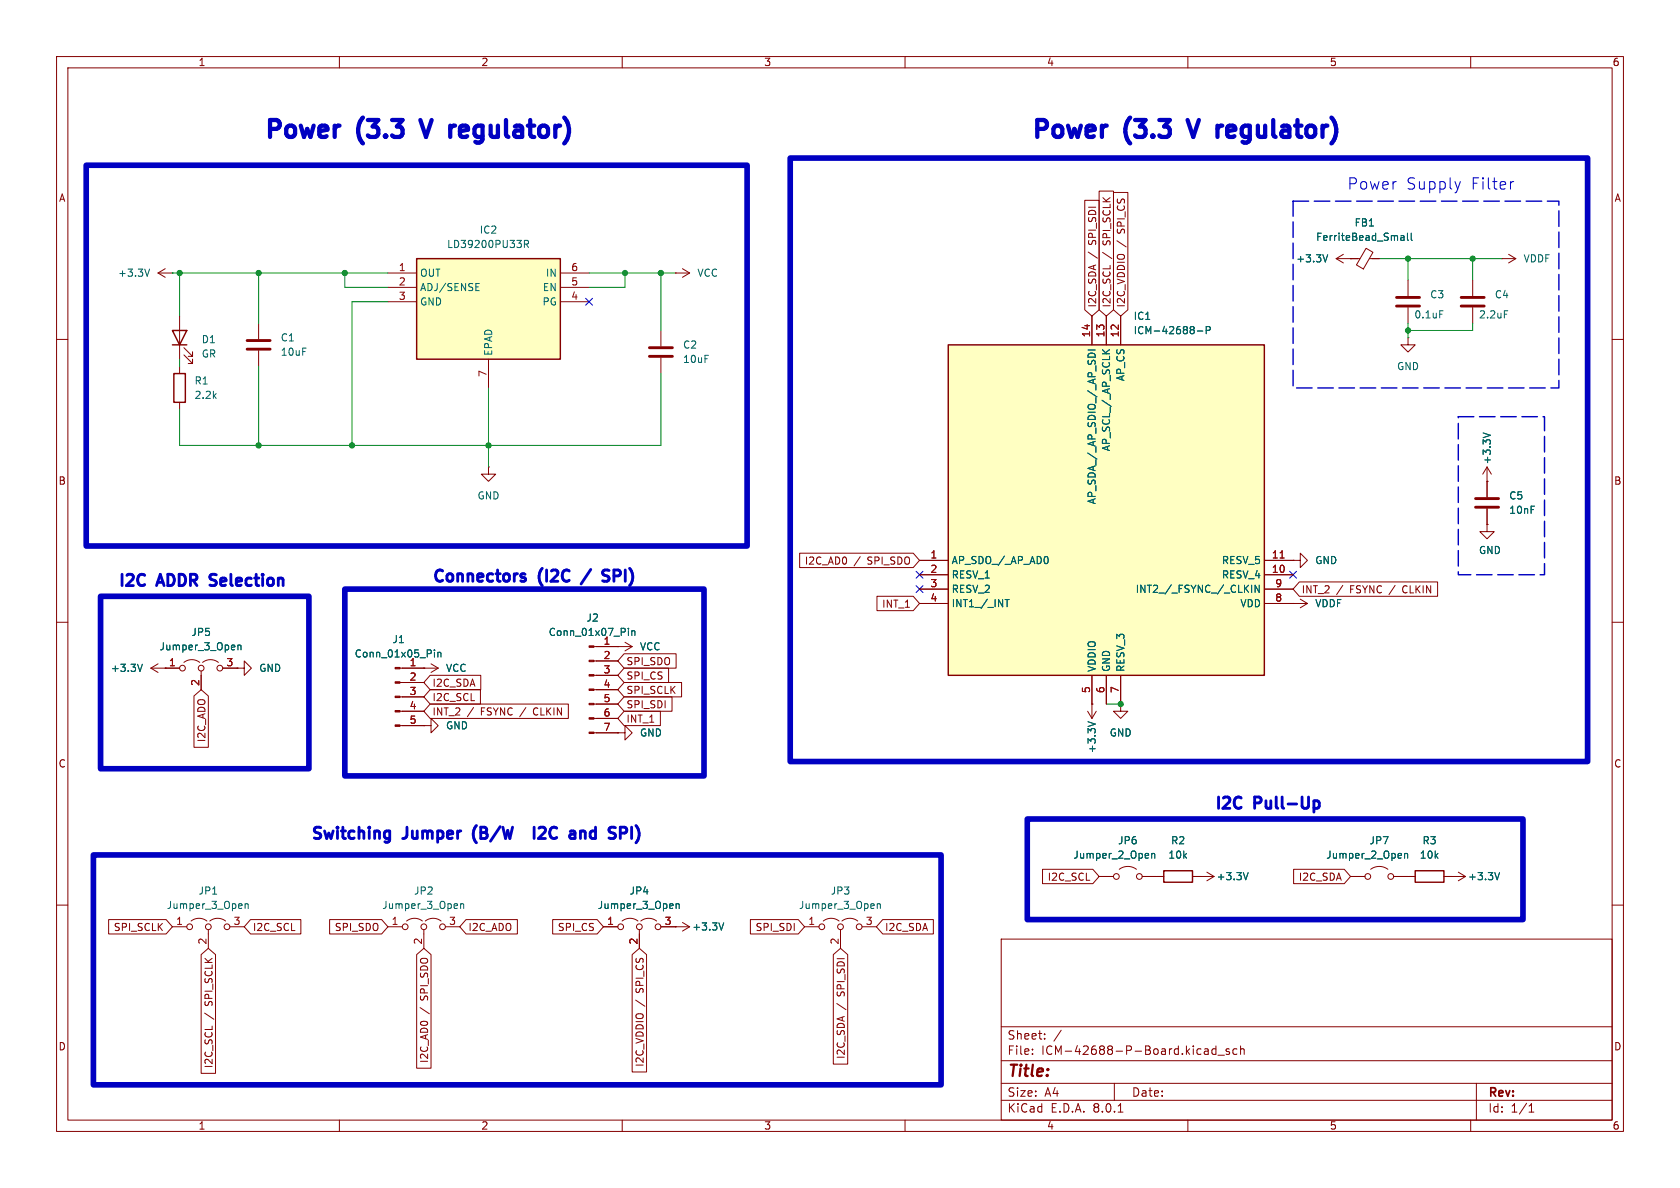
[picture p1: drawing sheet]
<svg xmlns="http://www.w3.org/2000/svg" width="297mm" height="210mm" viewBox="0 0 297 210" stroke-linecap="round" stroke-linejoin="round" font-family="sans-serif">
<g fill="none" stroke="#840000" stroke-width=".18">
<path d="M10 10h277v190h-277zM12 12h273v186h-273zM60 10v2M110 10v2M160 10v2M210 10v2M260 10v2M10 60h2M116.8 58.4v2.8M236.2 45.7l1.3 .8M236.2 45.7h4.2M237.5 45l-1.3 .7"/>
<path d="M238.8 45.7h.1M241.5 43.9l1.2 .7-1.7 2.9-1.2-.7zM242.1 45.7h1.7M248.9 59.7v1.3h1.3l-1.3 1.2-1.3-1.2h1.3M248.9 59.7h.1M248.9 49.5v2.8M248.9 54.4v2.8M260.3 49.5v2.8M260.3 54.4v2.8M265.4 45.7h.1M265.4 45.7h2.6M266.7 45l1.3 .7"/>
<path d="M268 45.7l-1.3 .8M285 60h2M116.8 63.2v2.8M10 110h2M70.7 118.1h4.2M105 119.4h4.2M105 116.8h4.2M105 114.3h4.2M285 110h2M70.7 128.3h4.2M70.7 125.7h4.2M70.7 123.2h4.2"/>
<path d="M70.7 120.7h4.2M74.9 128.3h1.3v-1.3l1.3 1.3-1.3 1.2v-1.2M74.9 128.3h.1M105 129.5h4.2M105 127h4.2M105 124.5h4.2M105 121.9h4.2M109.2 129.5h1.3v-1.2l1.3 1.2-1.3 1.3v-1.3M109.2 129.5h.1M10 160h2M285 160h2M68.6 163.8h2.5"/>
<path d="M71.9 162.8a2.26 2.26 0 0 1 2.8 0M74.9 164.3v3.3M75.2 162.8a2.26 2.26 0 0 1 2.8 0M78.7 163.8h2.6M119.4 163.8h.1M119.4 163.8h2.5M120.6 163.1l1.3 .7M121.9 163.8l-1.3 .8M142.2 163.8h2.6M145.5 162.8a2.26 2.26 0 0 1 2.8 0M148.6 164.3v3.3M148.8 162.8a2.26 2.26 0 0 1 2.8 0"/>
<path d="M152.4 163.8h2.5M177 166h108v32h-108zM60 198v2M110 198v2M160 198v2M177 194.5h108M177 191.5h108M177 187.5h108M177 181.5h108M182.5 186.3v.1M182.5 185.5v.1M184.7 183.6v.1"/>
<path d="M184.7 182.8v.1M187.6 182.1l-1.3 2M197 191.5v3M197.7 196.6h.8M210 198v2M213.1 185.4l.4 .1 .1 .9M213.6 186.3l-.5 .1M213.6 185.8h-.5M215 185.5l-.5-.1-.3 .3v.4l.2 .2h.6M215 184.9v1.5M215.3 186.5h1.2M217.3 185.5l-.3-.1-.3 .2 .1 .2 .5 .2v.3h-.6"/>
<path d="M218.7 185.5l-.5-.1-.2 .3v.4l.1 .2h.6M219.3 185.5l.2-.1 .4 .1 .1 .9M219.3 184.9v1.5M260 198v2M261 191.5v6.5M270.3 196.6h.9M270.3 195.5l.4-.4v1.5"/>
<circle cx="71.6" cy="163.8" r=".51"/>
<circle cx="74.9" cy="163.8" r=".51"/>
<circle cx="78.2" cy="163.8" r=".51"/>
<circle cx="145.3" cy="163.8" r=".51"/>
<circle cx="148.6" cy="163.8" r=".51"/>
<circle cx="151.9" cy="163.8" r=".51"/>
</g>
<g fill="none" stroke="#006464" stroke-width=".18">
<path d="M234.7 45l-.4 1.3M247.7 41.7h.5v.8M247.7 42.4h.5M248.2 41.9l-.5 .2M248.8 41.2v1.1l.2 .2M249.5 41.2v1.1l.2 .2M254.5 54.9h.6M266 54.9h.6M76.8 114.9v.1M76.8 115.3v.8M77.4 115.3v.8M77.4 115.4l.2-.1 .3 .1 .1 .7"/>
<path d="M111.1 111.1v.1M111.1 111.5v.8M111.7 111.5v.8M111.7 111.6l.2-.1 .3 .1v.7M81.4 159.8v.8M81.4 159.9l.2-.1h.3l.1 .8M155.1 159.9l.2-.1h.3v.8M155.1 159.8v.8M127.9 163.1l-.4 1.3"/>
</g>
<path d="M246.9 54.1h4.1M246.9 52.6h4.1M258.3 54.1h4.1M258.3 52.6h4.1M114.8 63h4.1M114.8 61.5h4.1" fill="none" stroke="#840000" stroke-width=".51"/>
<g fill="#840000" stroke="#840000" stroke-width=".18">
<path d="M104.1 129.4h.9v.3h-.9z"/>
<path d="M104.1 126.9h.9v.2h-.9z"/>
<path d="M104.1 124.3h.9v.3h-.9z"/>
<path d="M104.1 121.8h.9v.2h-.9z"/>
<path d="M104.1 119.3h.9v.2h-.9z"/>
<path d="M104.1 116.7h.9v.3h-.9z"/>
<path d="M104.1 114.2h.9v.2h-.9z"/>
<path d="M69.8 128.1h.9v.3h-.9z"/>
<path d="M69.8 125.6h.9v.3h-.9z"/>
<path d="M69.8 123.1h.9v.2h-.9z"/>
<path d="M69.8 120.5h.9v.3h-.9z"/>
<path d="M69.8 118h.9v.2h-.9z"/>
</g>
<path d="M73.7 45.7h25.4v17.8h-25.4z" fill="#ffffc2"/>
<path d="M73.7 45.7h25.4v17.8h-25.4z" fill="none" stroke="#840000" stroke-width=".25"/>
<g fill="none" stroke="#840000" stroke-width=".18">
<path d="M68.6 48.3h5.1M68.6 50.8h5.1M68.6 53.3h5.1M99.1 48.3h5M99.1 50.8h5M99.1 53.3h5M86.4 63.5v5.1M228.6 99.1h1.3v-1.3l1.2 1.3-1.2 1.2v-1.2M228.6 99.1h.1M26.7 118.1h5M26.7 118.1l1.2 .8M27.9 117.3l-1.2 .8"/>
<path d="M29.2 118.1h.1M32.5 117.1a2.26 2.26 0 0 1 2.8 0M35.6 118.6v3.3M35.8 117.1a2.26 2.26 0 0 1 2.8 0M39.4 118.1h2.5M41.9 118.1h1.3v-1.3l1.2 1.3-1.2 1.3v-1.3M41.9 118.1h.1M192.3 125.7l.7 1.3M193 124.5h.1M193 124.5v2.5M193.8 125.7l-.8 1.3"/>
<circle cx="32.3" cy="118.1" r=".51"/>
<circle cx="35.6" cy="118.1" r=".51"/>
<circle cx="38.9" cy="118.1" r=".51"/>
</g>
<path d="M84.1 50.7h.4M84.1 51.4h.6M84.1 50.1h.6M92.7 43.2l.6-.1 .1-.2v-.3l-.7-.1v1.3M93 43.2l.4 .6M25.2 117.4l-.5 1.3M42.1 114v.9M42.1 114.2l.1-.2 .3 .1 .1 .8M192.3 127.6l1.3 .4" fill="none" stroke="#006464" stroke-width=".18"/>
<path d="M167.6 61h55.9v58.4h-55.9z" fill="#ffffc2"/>
<path d="M30.5 58.4h2.5l-1.3 2.6zM30.5 61h2.5M30.7 66h2.1v5.1h-2.1zM167.6 61h55.9v58.4h-55.9zM205.7 153.9h5.1v2.1h-5.1zM250.2 153.9h5.1v2.1h-5.1z" fill="none" stroke="#840000" stroke-width=".25"/>
<g fill="none" stroke="#840000" stroke-width=".18">
<path d="M191.8 35.4h2.5v19.4l-1.3 1.1-1.2-1.1zM194.3 33.8h2.6v21l-1.3 1.1-1.3-1.1zM196.8 34h2.6v20.8l-1.3 1.1-1.3-1.1zM27.9 48.3h2.6M27.9 48.3l1.3 .7M29.2 47.5l-1.3 .8M30.5 48.3h.1M31.7 55.9v7.6M45.7 57.2v2.7M119.4 48.3h.1M119.4 48.3h2.5M120.6 47.5l1.3 .8"/>
<path d="M121.9 48.3l-1.3 .7M193 55.9v5.1M195.6 55.9v5.1M198.1 55.9v5.1M238.8 45.7h.1M238.8 45.7h1.2M242.6 45.7h1.2M31.7 64.8v1.2M31.7 71.1v1.3M32.5 62.7l1.5 1.6v-.8v.8h-.7M32.5 61.5l1.5 1.5v-.8v.8h-.7M45.7 62v2.8"/>
<path d="M86.4 82.6v1.2h1.2l-1.2 1.3-1.3-1.3h1.3M86.4 82.6h.1M141.4 97.8h20l1.2 1.3-1.2 1.2h-20zM162.6 99.1h5M223.5 99.1h5.1M228.6 99.1h.1M262.9 85.1h.1M262.9 92.7v1.3h1.3l-1.3 1.3-1.3-1.3h1.3M262.9 92.7h.1M262.9 82.6l-.8 1.2M262.9 82.6v5.3M262.9 89.9v2.8"/>
<path d="M262.9 82.6l.8 1.2M29.2 118.1h.1M29.2 118.1h2.5M35.6 119.4v2.5M39.4 118.1h2.5M41.9 118.1h.1M71.1 118.1h6.4M74.9 118.1h.1M76 119.4h9v2.5h-9l-1.1-1.2zM76.2 117.3l1.3 .8M77.5 118.1l-1.3 .8M105.4 114.3h6.4"/>
<path d="M105.4 116.8h3.8M105.4 119.4h3.8M109.2 114.3h.1M110.3 115.6h9.2v2.5h-9.2l-1.1-1.3zM110.3 118.1h7.9v2.6h-7.9l-1.1-1.3zM110.5 113.5l1.3 .8M111.8 114.3l-1.3 .8M155 105.4h6.4l1.2 1.3-1.2 1.3h-6.4zM162.6 101.6h5M162.6 104.1h5M162.6 106.7h5M193 119.4v5.1"/>
<path d="M195.6 119.4v5.1M198.1 119.4v5.1M223.5 101.6h5.1M223.5 104.1h5.1M223.5 106.7h7.6M228.6 106.7h.1M229.7 102.9h24.4v2.5h-24.4l-1.1-1.3zM229.9 105.9l1.2 .8M231.1 106.7l-1.2 .7M34.3 123l1.3-1.1 1.2 1.1v9.1h-2.5zM71.1 120.7h3.8M71.1 123.2h3.8"/>
<path d="M71.1 125.7h3.8M71.1 128.3h3.8M74.9 128.3h.1M76 124.5h24.5v2.5h-24.5l-1.1-1.3zM76 121.9h8.9v2.6h-8.9l-1.1-1.3zM105.4 121.9h3.8M105.4 124.5h3.8M105.4 127h3.8M105.4 129.5h3.8M109.2 129.5h.1M110.3 125.7h6.4v2.6h-6.4l-1.1-1.3zM110.3 123.2h8.5v2.5h-8.5l-1.1-1.2z"/>
<path d="M110.3 120.6h10.2v2.6h-10.2l-1.1-1.3zM193 124.5h.1M198.1 124.5v1.2h1.3l-1.3 1.3-1.3-1.3h1.3M198.1 124.5h.1M184.3 153.7h8.9l1.1 1.2-1.1 1.3h-8.9zM194.3 154.9h2.5M197.9 153.7a2.54 2.54 0 0 1 3 0M201.9 154.9h3.8M210.8 154.9h3.8M212.1 154.9h.1M213.4 154.2l1.2 .7M214.6 154.9l-1.2 .8"/>
<path d="M228.7 153.7h8.9l1.2 1.2-1.2 1.3h-8.9zM238.8 154.9h2.5M242.3 153.7a2.54 2.54 0 0 1 3.1 0M246.4 154.9h3.8M255.3 154.9h3.8M256.5 154.9h.1M257.8 154.2l1.3 .7M259.1 154.9l-1.3 .8M19.2 162.6h10.2l1.1 1.2-1.1 1.3h-10.2zM30.5 163.8h2.5M33.8 162.8a2.26 2.26 0 0 1 2.8 0M35.6 168.8l1.2-1.2 1.3 1.2v20.9h-2.5z"/>
<path d="M36.8 164.3v3.3M37.1 162.8a2.26 2.26 0 0 1 2.8 0M40.6 163.8h2.6M44.3 162.6h8.9v2.5h-8.9l-1.1-1.3zM58.3 162.6h9.2l1.1 1.2-1.1 1.3h-9.2zM73.7 168.8l1.2-1.2 1.3 1.2v20h-2.5zM82.4 162.6h9.1v2.5h-9.1l-1.1-1.3zM97.7 162.6h7.9l1.1 1.2-1.1 1.3h-7.9zM106.7 163.8h2.5M110 162.8a2.26 2.26 0 0 1 2.8 0M111.8 168.8l1.2-1.2 1.3 1.2v20.7h-2.5zM113 164.3v3.3"/>
<path d="M113.3 162.8a2.26 2.26 0 0 1 2.8 0M116.8 163.8h2.6M119.4 163.8h.1M132.7 162.6h8.4l1.1 1.2-1.1 1.3h-8.4zM147.3 168.8l1.3-1.2 1.3 1.2v19.3h-2.6zM156.1 162.6h8.9v2.5h-8.9l-1.2-1.3z"/>
<circle cx="197.4" cy="154.9" r=".51"/>
<circle cx="201.4" cy="154.9" r=".51"/>
<circle cx="241.8" cy="154.9" r=".51"/>
<circle cx="245.9" cy="154.9" r=".51"/>
<circle cx="33.5" cy="163.8" r=".51"/>
<circle cx="36.8" cy="163.8" r=".51"/>
<circle cx="40.1" cy="163.8" r=".51"/>
<circle cx="109.7" cy="163.8" r=".51"/>
<circle cx="113" cy="163.8" r=".51"/>
<circle cx="116.3" cy="163.8" r=".51"/>
</g>
<g fill="none" stroke="#006464" stroke-width=".18">
<path d="M26.4 47.6l-.4 1.2M211.7 58.5h.9M213.2 58.4l.7-.1 .1-.1-.1-.3-.7-.2v1.3M234.7 45l-.4 1.3M247.7 41.7h.5v.8M247.7 42.4h.5M248.2 41.9l-.5 .2M248.8 41.2v1.1l.2 .2M249.5 41.2v1.1l.2 .2M192.3 63.1a.64 .64 0 0 1 .7-.7 .64 .64 0 0 1 .6 .7M192.3 61.9h1.3M194.9 61.8l.7 .7"/>
<path d="M196.2 61.8l-.8 .6M262.2 76.5l1.3 .4M185 98.4a.79 .79 0 0 1 0 1.2M25.2 117.4l-.5 1.3M42.1 114v.9M42.1 114.2l.1-.2 .3 .1 .1 .8M76.8 114.9v.1M76.8 115.3v.8M77.4 115.3v.8M77.4 115.4l.2-.1 .3 .1 .1 .7M111.1 111.1v.1M111.1 111.5v.8"/>
<path d="M111.7 111.5v.8M111.7 111.6l.2-.1 .3 .1v.7M177.7 106h.7M178 106v1.3M221.3 103.4v1.3M222.6 103.4v1.3l-.7-1.3v1.3M192.3 127.6l1.3 .4M43.3 159.9l.2-.1h.3l.1 .8M43.3 159.8v.8M119.5 159.8v.8M119.5 159.9l.2-.1h.3l.1 .8M203.6 150.9v.8"/>
<path d="M203.6 151l.2-.1h.3v.8M220.7 154.2l-.5 1.3M248.3 151l.2-.1h.3l.1 .8M248.3 150.9v.8M265.1 154.2l-.4 1.3M127.9 163.1l-.4 1.3"/>
</g>
<path d="M226.3 98.6h.7" fill="none" stroke="#a90000" stroke-width=".18"/>
<path d="M43.7 61.7h4.1M43.7 60.2h4.1M260.9 89.7h4M260.9 88.1h4" fill="none" stroke="#840000" stroke-width=".51"/>
<g fill="none" stroke="#0000c2" stroke-width=".5">
<path d="M37.1 103.4l.8 .1M38 101.5h-.5a.49 .49 0 0 0-.4 .5 .49 .49 0 0 0 .4 .5l.4 .1M92.3 102.1l.5 .1 .1 .3-.3 .3h-.3M92.3 101.4l.5 .1M95.9 100.5l-.3 .4M104.4 100.7l-1.7 2.5M107.7 100.9l-.8-.1a.49 .49 0 0 0-.4 .4 .49 .49 0 0 0 .4 .5 .73 .73 0 0 1 .8 .5 .51 .51 0 0 1-.4 .6l-.8-.1M111.3 100.5l.3 .4M68.3 146.9l.6 .1M68.9 146.9v1.6l-.4 .4M68.9 148.1l-.6 .1M84.2 145.9a2.32 2.32 0 0 0-.1 3"/>
<path d="M94.4 146.2v2M95.3 146.4l.3-.2h.4a.54 .54 0 0 1 .3 .9l-1.1 1.1h1.2M102.9 146.9l.5 .1 .1 .2v1M104.4 147.1l-.1 .2 .1 .7M111.7 146.2v2M112.4 145.9l.3 .4M112.5 148.9l-.1 .1M232.5 141.6l.5 .1 .2 .2-.1 .8-.2 .2h-.4"/>
</g>
<path d="M64.2 20.8l-.5 .6M74.3 21.2l1 3M82.3 22.2h-.6l-.2 .2-.2 .2v1.2l.2 .3 .2 .1h.6M82.7 22.9l-1.4 .3M99.7 20.8l.5 .6M199.8 20.8l-.4 .6M209.9 21.2l1 3M217.9 22.2h-.5l-.3 .2-.2 .2v1.2l.2 .3 .3 .1h.5M218.4 22.9l-1.5 .3M235.4 20.8l.4 .6" fill="none" stroke="#0000c2" stroke-width=".75"/>
<path d="M258.2 32.1l-.5 1.3M267.6 32.1l-.4 .1" fill="none" stroke="#0000c2" stroke-width=".18"/>
<path d="M15.2 29.2h116.9v67.3h-116.9zM139.7 27.9h141v106.7h-141zM17.8 105.4h36.8v30.5h-36.8zM61 104.1h63.5v33.1h-63.5zM16.5 151.1h149.9v40.7h-149.9zM181.6 144.8h87.6v17.8h-87.6z" fill="none" stroke="#0000c2" stroke-width="1"/>
<path d="M228.6 35.6h47v33h-47zM257.8 73.7h15.2v27.9h-15.2z" fill="none" stroke="#0000c2" stroke-width=".25" stroke-dasharray="2.7 1"/>
<g fill="none" stroke="#009600" stroke-width=".18">
<path d="M30.5 48.3h38.1M31.7 48.3v7.6M45.7 48.3v8.9M61 48.3v2.5h7.6M68.6 53.3h-6.4v25.4M104.1 48.3h15.3M110.5 48.3v2.5h-6.4M116.8 48.3v10.1M243.8 45.7h21.6M248.9 45.7v3.8M248.9 57.2v2.5M260.3 45.7v3.8"/>
<path d="M260.3 57.2v1.2h-11.4M31.7 63.5v1.3M45.7 64.8v13.9M86.4 68.6v14M116.8 66v12.7h-85.1v-6.3M195.6 124.5h2.5"/>
</g>
<path d="M103.5 52.7l1.2 1.2M104.7 52.7l-1.2 1.2M162 101l1.2 1.2M162 103.5l1.2 1.2M163.2 101l-1.2 1.2M163.2 103.5l-1.2 1.2M228 101l1.2 1.2M229.2 101l-1.2 1.2" fill="none" stroke="#000084" stroke-width=".18"/>
<g fill="#009600" stroke="#009600" stroke-width=".18">
<circle cx="248.9" cy="58.4" r=".46"/>
<circle cx="248.9" cy="45.7" r=".46"/>
<circle cx="260.3" cy="45.7" r=".46"/>
<circle cx="45.7" cy="78.7" r=".46"/>
<circle cx="62.2" cy="78.7" r=".46"/>
<circle cx="31.7" cy="48.3" r=".46"/>
<circle cx="61" cy="48.3" r=".46"/>
<circle cx="45.7" cy="48.3" r=".46"/>
<circle cx="86.4" cy="78.7" r=".46"/>
<circle cx="110.5" cy="48.3" r=".46"/>
<circle cx="116.8" cy="48.3" r=".46"/>
<circle cx="198.1" cy="124.5" r=".46"/>
</g>
<g font-size="4.2" fill="#0000c2">
<text x="46.2" y="25.5">Power</text>
<text x="63.4" y="25.5">(3.3</text>
<text x="76.5" y="25.5">V</text>
<text x="83" y="25.5">regulator)</text>
<text x="181.8" y="25.5">Power</text>
<text x="199.1" y="25.5">(3.3</text>
<text x="212.1" y="25.5">V</text>
<text x="218.6" y="25.5">regulator)</text>
</g>
<g font-size="2.8" fill="#0000c2">
<text x="238.1" y="33.7">Power</text>
<text x="248.6" y="33.7">Supply</text>
<text x="260.1" y="33.7">Filter</text>
<text x="20.5" y="104.4">I2C</text>
<text x="28" y="104.4">ADDR</text>
<text x="38.4" y="104.4">Selection</text>
<text x="76.1" y="103.6">Connectors</text>
<text x="95.4" y="103.6">(I2C</text>
<text x="108.9" y="103.6">SPI)</text>
<text x="214.4" y="143.7">I2C</text>
<text x="221.9" y="143.7">Pull-Up</text>
<text x="54.6" y="149.1">Switching</text>
<text x="71.4" y="149.1">Jumper</text>
<text x="84.8" y="149.1">(B/W</text>
<text x="97.8" y="149.1">I2C</text>
<text x="105.3" y="149.1">and</text>
<text x="113.3" y="149.1">SPI)</text>
</g>
<text font-size="2.8" fill="#840000" x="178" y="190.9">Title:</text>
<g font-size="2.1" fill="#840000">
<text x="178" y="184">Sheet:</text>
<text x="178" y="186.7">File:</text>
<text x="184.1" y="186.7">ICM-42688-P-Board.kicad_sch</text>
<text x="178" y="196.9">KiCad</text>
<text x="178" y="194.1">Size:</text>
<text x="184.7" y="194.1">A4</text>
<text x="185.7" y="196.9">E.D.A.</text>
<text x="193.3" y="196.9">8.0.1</text>
<text x="200" y="194.1">Date:</text>
<text x="263" y="194.3">Rev:</text>
<text x="263" y="196.9">Id:</text>
<text x="267.1" y="196.9">1/1</text>
</g>
<g font-size="1.8" fill="#840000">
<text x="35" y="11.9">1</text>
<text x="85" y="11.9">2</text>
<text x="135" y="11.9">3</text>
<text x="185" y="11.9">4</text>
<text x="235" y="11.9">5</text>
<text x="285" y="11.9">6</text>
<text x="10.3" y="35.9">A</text>
<text x="285.3" y="35.9">A</text>
<text x="199.1" y="41.2" transform="rotate(-90 199.1 41.2)">SPI_CS</text>
<text x="194" y="45.7" transform="rotate(-90 194 45.7)">/</text>
<text x="194" y="43.2" transform="rotate(-90 194 43.2)">SPI_SDI</text>
<text x="196.5" y="45.7" transform="rotate(-90 196.5 45.7)">/</text>
<text x="196.5" y="43.2" transform="rotate(-90 196.5 43.2)">SPI_SCLK</text>
<text x="199.1" y="43.7" transform="rotate(-90 199.1 43.7)">/</text>
<text x="194" y="54.5" transform="rotate(-90 194 54.5)">I2C_SDA</text>
<text x="196.5" y="54.5" transform="rotate(-90 196.5 54.5)">I2C_SCL</text>
<text x="199.1" y="54.5" transform="rotate(-90 199.1 54.5)">I2C_VDDIO</text>
<text x="10.3" y="85.9">B</text>
<text x="285.3" y="85.9">B</text>
<text x="142.2" y="100">I2C_AD0</text>
<text x="151" y="100">/</text>
<text x="153.5" y="100">SPI_SDO</text>
<text x="155.8" y="107.6">INT_1</text>
<text x="230" y="105.1">INT_2</text>
<text x="236.3" y="105.1">/</text>
<text x="238.8" y="105.1">FSYNC /</text>
<text x="248.4" y="105.1">CLKIN</text>
<text x="110.6" y="117.8">SPI_SDO</text>
<text x="76.4" y="124.1">I2C_SCL</text>
<text x="76.4" y="121.6">I2C_SDA</text>
<text x="110.6" y="125.4">SPI_SDI</text>
<text x="110.6" y="122.9">SPI_SCLK</text>
<text x="110.6" y="120.3">SPI_CS</text>
<text x="36.5" y="131.3" transform="rotate(-90 36.5 131.3)">I2C_ADO</text>
<text x="76.4" y="126.7">INT_2</text>
<text x="82.6" y="126.7">/</text>
<text x="85.1" y="126.7">FSYNC /</text>
<text x="94.8" y="126.7">CLKIN</text>
<text x="110.6" y="128">INT_1</text>
<text x="10.3" y="135.9">C</text>
<text x="285.3" y="135.9">C</text>
<text x="185.1" y="155.9">I2C_SCL</text>
<text x="229.5" y="155.9">I2C_SDA</text>
<text x="20" y="164.8">SPI_SCLK</text>
<text x="44.6" y="164.8">I2C_SCL</text>
<text x="59.1" y="164.8">SPI_SDO</text>
<text x="82.7" y="164.8">I2C_ADO</text>
<text x="98.5" y="164.8">SPI_CS</text>
<text x="133.5" y="164.8">SPI_SDI</text>
<text x="156.4" y="164.8">I2C_SDA</text>
<text x="37.8" y="177.7" transform="rotate(-90 37.8 177.7)">SPI_SCLK</text>
<text x="75.9" y="179.2" transform="rotate(-90 75.9 179.2)">/</text>
<text x="75.9" y="176.7" transform="rotate(-90 75.9 176.7)">SPI_SDO</text>
<text x="114" y="177.9" transform="rotate(-90 114 177.9)">/</text>
<text x="114" y="175.4" transform="rotate(-90 114 175.4)">SPI_CS</text>
<text x="149.5" y="178.5" transform="rotate(-90 149.5 178.5)">/</text>
<text x="149.5" y="176" transform="rotate(-90 149.5 176)">SPI_SDI</text>
<text x="10.3" y="185.9">D</text>
<text x="37.8" y="180.2" transform="rotate(-90 37.8 180.2)">/</text>
<text x="285.3" y="185.9">D</text>
<text x="37.8" y="188.9" transform="rotate(-90 37.8 188.9)">I2C_SCL</text>
<text x="75.9" y="188" transform="rotate(-90 75.9 188)">I2C_AD0</text>
<text x="114" y="188.7" transform="rotate(-90 114 188.7)">I2C_VDDIO</text>
<text x="149.5" y="187.3" transform="rotate(-90 149.5 187.3)">I2C_SDA</text>
<text x="35" y="199.9">1</text>
<text x="85" y="199.9">2</text>
<text x="135" y="199.9">3</text>
<text x="185" y="199.9">4</text>
<text x="235" y="199.9">5</text>
<text x="285" y="199.9">6</text>
</g>
<g font-size="1.8" fill="#006464">
<text x="84.7" y="41.5">IC2</text>
<text x="239.4" y="40.2">FB1</text>
<text x="78.9" y="44">LD39200PU33R</text>
<text x="229.1" y="46.6">+3.3V</text>
<text x="232.6" y="42.8">FerriteBead_Small</text>
<text x="269.3" y="46.6">VDDF</text>
<text x="20.8" y="49.1">+3.3V</text>
<text x="74.2" y="49.1">OUT</text>
<text x="74.2" y="51.7">ADJ/SENSE</text>
<text x="95.9" y="51.7">EN</text>
<text x="96.4" y="49.1">IN</text>
<text x="123.2" y="49.1">VCC</text>
<text x="252.7" y="52.9">C3</text>
<text x="264.2" y="52.9">C4</text>
<text x="74.2" y="54.2">GND</text>
<text x="95.8" y="54.2">PG</text>
<text x="200.3" y="56.7">IC1</text>
<text x="200.3" y="59.3">ICM-42688-P</text>
<text x="249.9" y="56.5">0.1uF</text>
<text x="261.4" y="56.5">2.2uF</text>
<text x="35.6" y="60.9">D1</text>
<text x="35.6" y="63.4">GR</text>
<text x="49.5" y="60.6">C1</text>
<text x="49.5" y="63.1">10uF</text>
<text x="87.2" y="63" transform="rotate(-90 87.2 63)">EPAD</text>
<text x="120.7" y="61.8">C2</text>
<text x="120.7" y="64.4">10uF</text>
<text x="246.9" y="65.6">GND</text>
<text x="34.3" y="68.2">R1</text>
<text x="34.3" y="70.7">2.2k</text>
<text x="199" y="67.5" transform="rotate(-90 199 67.5)">AP_CS</text>
<text x="196.4" y="79.9" transform="rotate(-90 196.4 79.9)">AP_SCL_/_AP_SCLK</text>
<text x="263.8" y="82.2" transform="rotate(-90 263.8 82.2)">+3.3V</text>
<text x="84.3" y="88.5">GND</text>
<text x="193.9" y="89.2" transform="rotate(-90 193.9 89.2)">AP_SDA_/_AP_SDIO_/_AP_SDI</text>
<text x="266.7" y="88.5">C5</text>
<text x="266.7" y="91">10nF</text>
<text x="168.1" y="99.9">AP_SDO_/_AP_AD0</text>
<text x="215.9" y="99.9">RESV_5</text>
<text x="232.4" y="99.9">GND</text>
<text x="261.4" y="98.1">GND</text>
<text x="168.1" y="102.5">RESV_1</text>
<text x="168.1" y="105">RESV_2</text>
<text x="168.1" y="107.5">INT1_/_INT</text>
<text x="200.7" y="105">INT2_/_FSYNC_/_CLKIN</text>
<text x="215.9" y="102.5">RESV_4</text>
<text x="219.2" y="107.5">VDD</text>
<text x="232.4" y="107.5">VDDF</text>
<text x="33.7" y="112.6">JP5</text>
<text x="69.3" y="113.9">J1</text>
<text x="96.9" y="112.6">Conn_01x07_Pin</text>
<text x="103.6" y="110.1">J2</text>
<text x="19.5" y="119">+3.3V</text>
<text x="28.1" y="115.2">Jumper_3_Open</text>
<text x="45.7" y="119">GND</text>
<text x="62.6" y="116.4">Conn_01x05_Pin</text>
<text x="78.7" y="119">VCC</text>
<text x="113" y="115.2">VCC</text>
<text x="193.9" y="118.9" transform="rotate(-90 193.9 118.9)">VDDIO</text>
<text x="196.4" y="118.9" transform="rotate(-90 196.4 118.9)">GND</text>
<text x="199" y="118.9" transform="rotate(-90 199 118.9)">RESV_3</text>
<text x="78.7" y="129.1">GND</text>
<text x="113" y="130.4">GND</text>
<text x="196.1" y="130.4">GND</text>
<text x="193.9" y="133.2" transform="rotate(-90 193.9 133.2)">+3.3V</text>
<text x="197.6" y="149.5">JP6</text>
<text x="206.9" y="149.5">R2</text>
<text x="242" y="149.5">JP7</text>
<text x="251.4" y="149.5">R3</text>
<text x="189.7" y="152">Jumper_2_Open</text>
<text x="206.5" y="152">10k</text>
<text x="215" y="155.8">+3.3V</text>
<text x="234.4" y="152">Jumper_2_Open</text>
<text x="250.9" y="152">10k</text>
<text x="259.4" y="155.8">+3.3V</text>
<text x="29.4" y="160.9">Jumper_3_Open</text>
<text x="35" y="158.3">JP1</text>
<text x="67.5" y="160.9">Jumper_3_Open</text>
<text x="73.1" y="158.3">JP2</text>
<text x="105.6" y="160.9">Jumper_3_Open</text>
<text x="111.2" y="158.3">JP4</text>
<text x="141.1" y="160.9">Jumper_3_Open</text>
<text x="146.8" y="158.3">JP3</text>
<text x="122.3" y="164.7">+3.3V</text>
</g>
<g font-size="1.8" fill="#a90000">
<text x="70.4" y="48">1</text>
<text x="70.4" y="50.5">2</text>
<text x="70.4" y="53.1">3</text>
<text x="100.9" y="53.1">4</text>
<text x="100.9" y="50.5">5</text>
<text x="100.9" y="48">6</text>
<text x="192.8" y="59.7" transform="rotate(-90 192.8 59.7)">14</text>
<text x="195.3" y="59.7" transform="rotate(-90 195.3 59.7)">13</text>
<text x="197.9" y="59.7" transform="rotate(-90 197.9 59.7)">12</text>
<text x="86.1" y="66.7" transform="rotate(-90 86.1 66.7)">7</text>
<text x="164.4" y="98.8">1</text>
<text x="164.4" y="101.3">2</text>
<text x="224.7" y="101.3">10</text>
<text x="224.7" y="98.8">11</text>
<text x="164.4" y="103.9">3</text>
<text x="164.4" y="106.4">4</text>
<text x="225.4" y="106.4">8</text>
<text x="225.4" y="103.9">9</text>
<text x="29.8" y="117.9">1</text>
<text x="39.9" y="117.9">3</text>
<text x="72.3" y="117.9">1</text>
<text x="106.6" y="114">1</text>
<text x="106.6" y="116.6">2</text>
<text x="106.6" y="119.1">3</text>
<text x="35.3" y="121.4" transform="rotate(-90 35.3 121.4)">2</text>
<text x="72.3" y="120.4">2</text>
<text x="72.3" y="122.9">3</text>
<text x="72.3" y="125.5">4</text>
<text x="106.6" y="121.7">4</text>
<text x="106.6" y="124.2">5</text>
<text x="192.8" y="122.6" transform="rotate(-90 192.8 122.6)">5</text>
<text x="195.3" y="122.6" transform="rotate(-90 195.3 122.6)">6</text>
<text x="197.9" y="122.6" transform="rotate(-90 197.9 122.6)">7</text>
<text x="72.3" y="128">5</text>
<text x="106.6" y="126.7">6</text>
<text x="106.6" y="129.3">7</text>
<text x="31" y="163.6">1</text>
<text x="36.6" y="167.1" transform="rotate(-90 36.6 167.1)">2</text>
<text x="41.2" y="163.6">3</text>
<text x="69.1" y="163.6">1</text>
<text x="74.7" y="167.1" transform="rotate(-90 74.7 167.1)">2</text>
<text x="79.3" y="163.6">3</text>
<text x="107.2" y="163.6">1</text>
<text x="112.8" y="167.1" transform="rotate(-90 112.8 167.1)">2</text>
<text x="117.4" y="163.6">3</text>
<text x="142.8" y="163.6">1</text>
<text x="148.3" y="167.1" transform="rotate(-90 148.3 167.1)">2</text>
<text x="153" y="163.6">3</text>
</g>
</svg>
